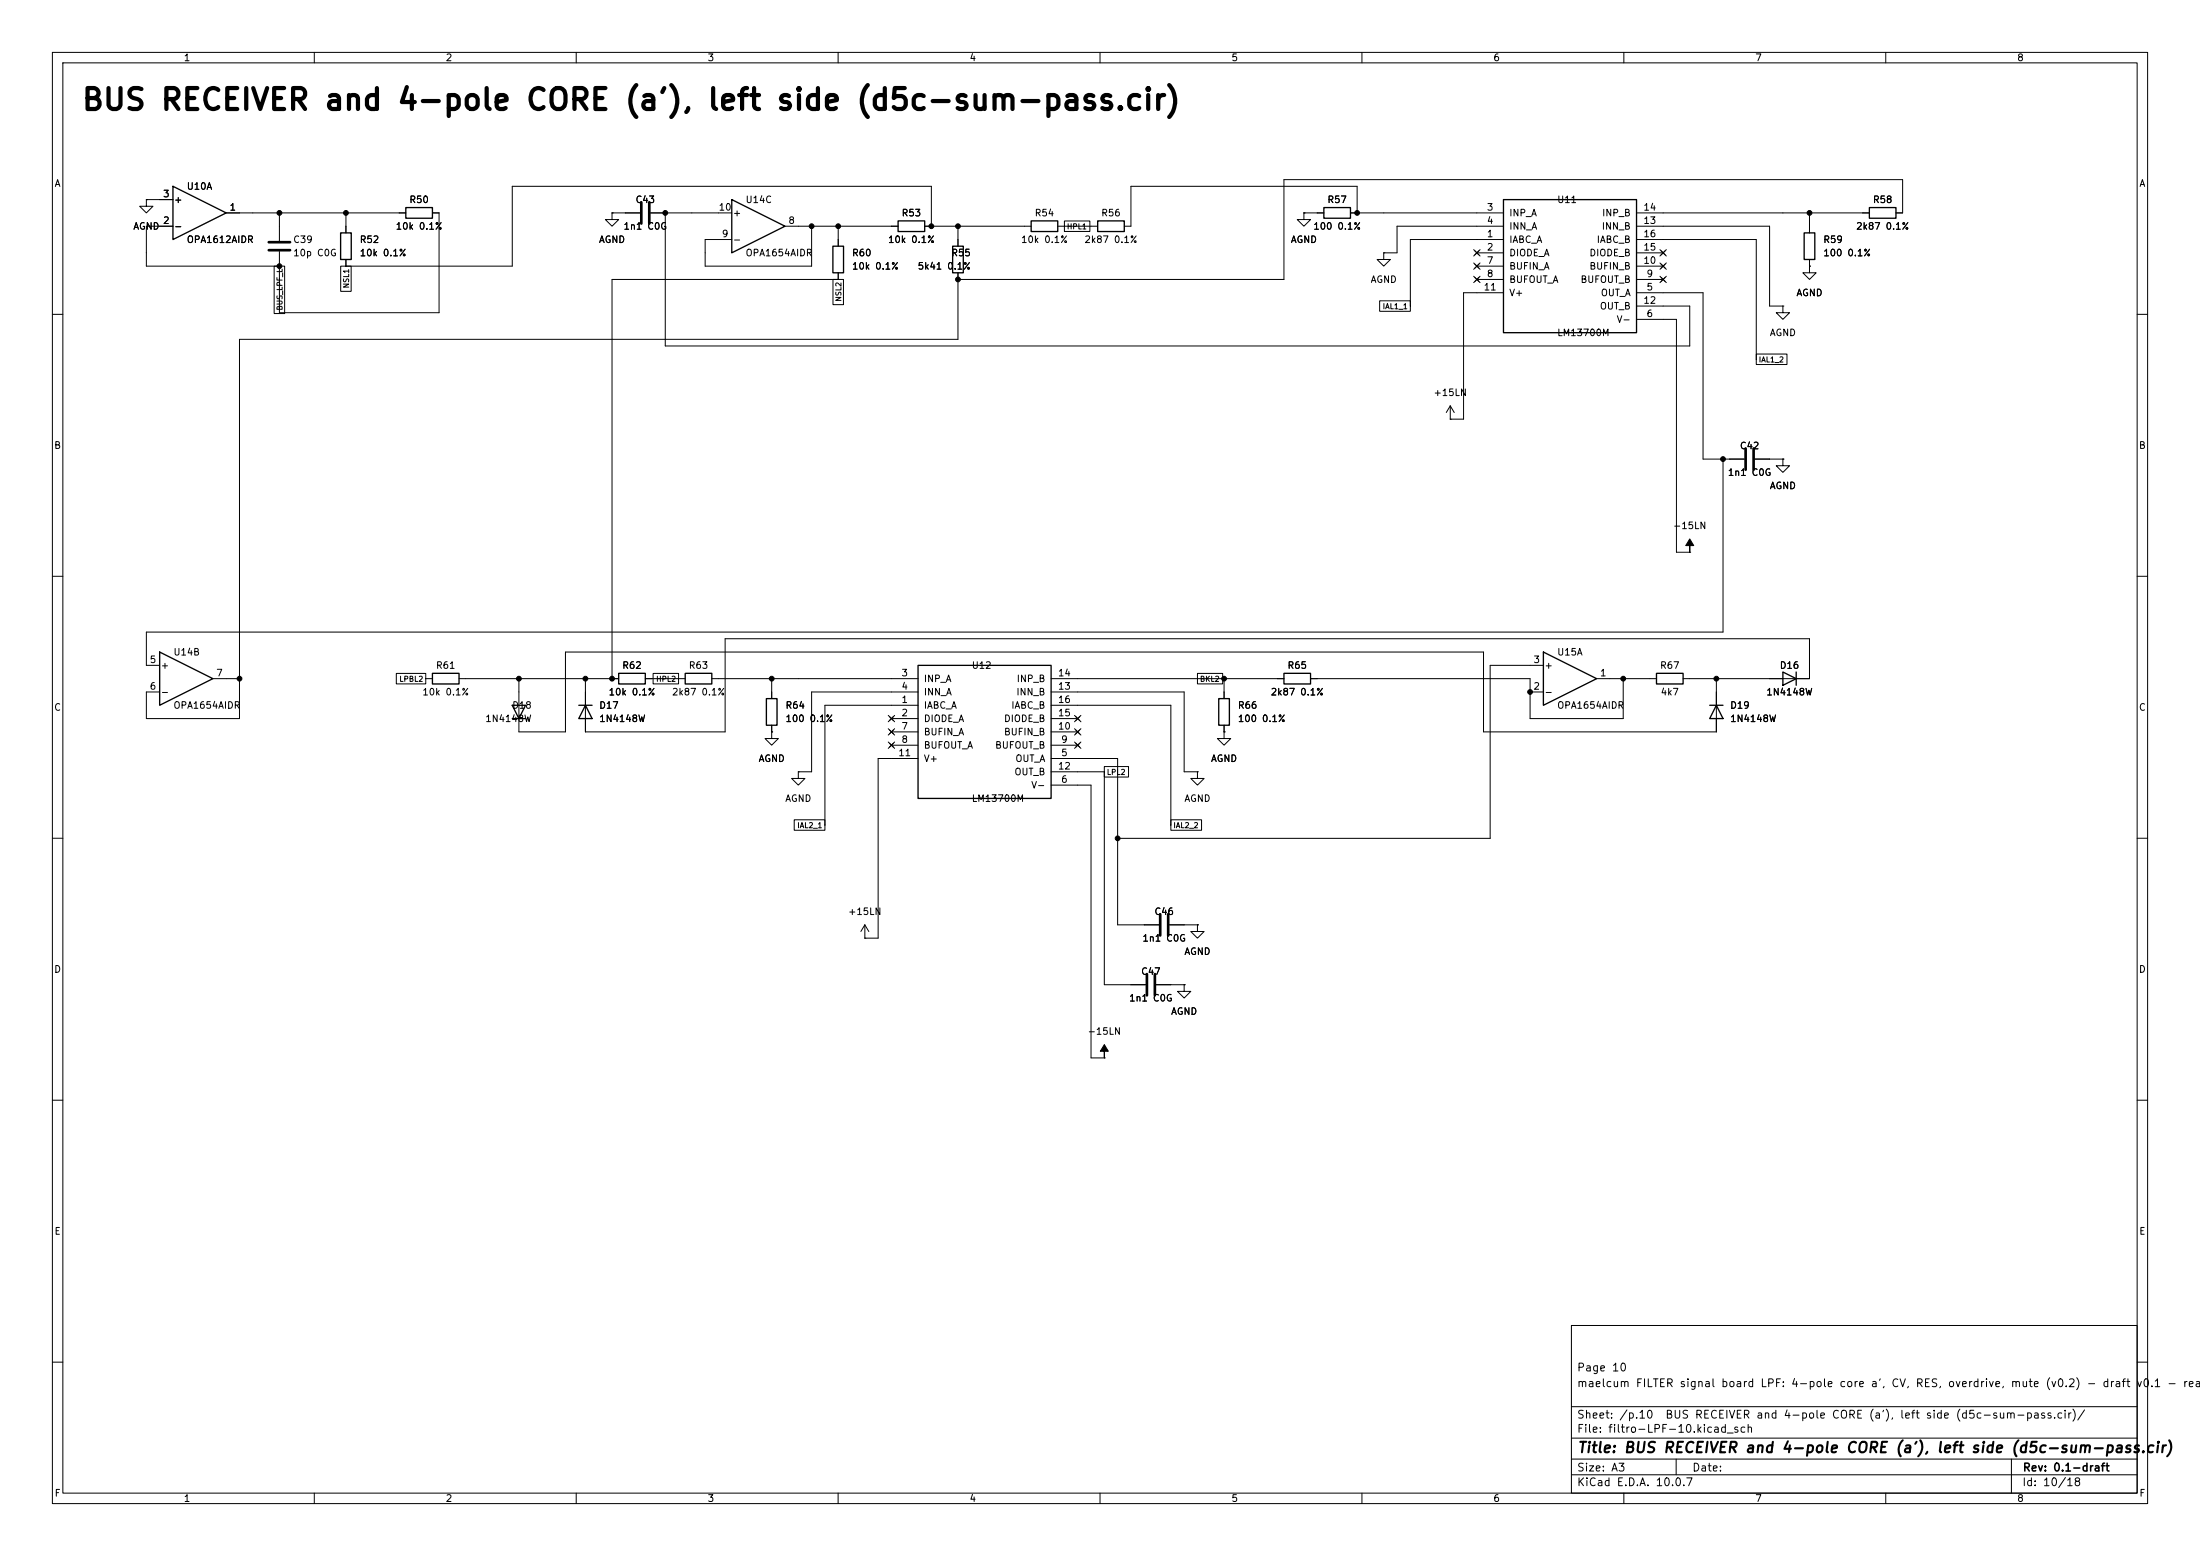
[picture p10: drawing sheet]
<svg xmlns="http://www.w3.org/2000/svg" width="420mm" height="297mm" viewBox="0 0 420 297" stroke-linecap="round" stroke-linejoin="round" font-family="sans-serif">
<g fill="none" stroke="#000" stroke-width=".19">
<path d="M10 10h400v277h-400zM12 12h396v273h-396zM60 10v2M110 10v2M160 10v2M210 10v2M260 10v2M310 10v2M360 10v2M27.9 38.1v1.3h1.3l-1.3 1.2-1.2-1.2h1.2M27.9 38.1h.1M27.9 38.1h5.1"/>
<path d="M33 43.2h-5.1v7.6h25.4M43.2 40.6h34.3M52.3 50.8h2v9.1h-2zM53.3 40.6v5.4M65 50.8h2v4.8h-2zM66 40.6v3.9M66 49.5v1.3M82.5 40.6h1.3v19.1h-30.5v-11.7M116.8 40.6v1.3h1.3l-1.3 1.3-1.2-1.3h1.2M116.8 40.6h.1M116.8 40.6h5.4M124.2 40.6h15.5"/>
<path d="M127 40.6v25.4h195.6v-7.6h-10.2M149.9 43.2h21.5M154.9 43.2v7.6h-20.3v-5.1h5.1M159 53.3h2v4.9h-2zM160 43.2v3.8M160 52.1v1.2M160 53.3h-43.2v76.2M176.5 43.2h20.3M177.8 43.2v-7.6h-80v15.2h-31.8M182.9 43.2v3.8M182.9 52.1v12.7h-137.2v72.4h-17.8v-5.1h2.6M201.9 43.2h7.6"/>
<path d="M203.2 42.2h4.9v2h-4.9zM248.9 40.6v1.3h1.3l-1.3 1.3-1.3-1.3h1.3M248.9 40.6h.1M248.9 40.6h3.8M257.8 40.6h29.2M259.1 40.6v-5h-43.2v7.6h-1.3M263.4 57.4h5.8v2h-5.8zM264.2 48.3v1.2h1.2l-1.2 1.3-1.3-1.3h1.3M264.2 48.3h.1M281.3 47.7l1.2 1.2M281.3 50.2l1.2 1.2M281.3 52.7l1.2 1.2"/>
<path d="M281.9 48.3h5.1M281.9 50.8h5.1M281.9 53.3h5.1M282.5 47.7l-1.2 1.2M282.5 50.2l-1.2 1.2M282.5 52.7l-1.2 1.2M287 43.2h-20.3v5.1h-2.5M287 45.7h-17.8v12.7M287 55.9h-7.6v24.1h-2.5M312.4 40.6h44.5M312.4 43.2h25.4v15.2h2.6M312.4 45.7h22.9v22.9"/>
<path d="M312.4 55.9h12.7v31.7h7.9M312.4 48.3h5.1M312.4 50.8h5.1M312.4 53.3h5.1M316.9 52.7l1.2 1.2M316.9 50.2l1.2 1.2M316.9 47.7l1.2 1.2M318.1 52.7l-1.2 1.2M318.1 50.2l-1.2 1.2M318.1 47.7l-1.2 1.2M340.4 58.4v1.3h1.2l-1.2 1.3-1.3-1.3h1.3M340.4 58.4h.1"/>
<path d="M345.4 50.8v1.3h1.3l-1.3 1.2-1.2-1.2h1.2M345.4 50.8h.1M345.4 40.6v3.9M345.4 49.5v1.3M361.9 40.6h1.3v-6.3h-118.1v19h-62.2M10 60h2M276.9 77.5l-.8 1.2M276.9 77.5l.7 1.2M276.9 77.5v2.5M312.4 61h7.6v44.4h2.6M335.3 67.6h5.8v2h-5.8zM408 60h2"/>
<path d="M276.9 80h.1M328.9 87.6v33.1h-301v6.3h2.6M335 87.6h5.4M340.4 87.6v1.3h1.2l-1.2 1.3-1.3-1.3h1.3M340.4 87.6h.1M10 110h2M322.6 105.4h.1M408 110h2M40.6 129.5h5.1M75.7 128.5h5.6v2h-5.6zM81.3 129.5h1.2M87.6 129.5h30.5"/>
<path d="M99.1 129.5v10.2h8.8v-15.2h175.3v15.2h44.5v-10.2M111.8 129.5v10.2h26.6v-17.8h207v7.6h-24.1M123.2 129.5h7.6M124.7 128.5h4.8v2h-4.8zM135.9 129.5h39.4M147.3 139.7v1.3h1.3l-1.3 1.2-1.3-1.2h1.3M147.3 139.7h.1M147.3 129.5v3.9M147.3 138.4v1.3M169.6 136.6l1.2 1.2M169.6 139.1l1.2 1.2M170.2 137.2h5.1"/>
<path d="M170.2 139.7h5.1M170.8 136.6l-1.2 1.2M170.8 139.1l-1.2 1.2M175.3 132.1h-20.4v15.2h-2.5M175.3 134.6h-17.8v22.9M200.7 129.5h44.4M200.7 132.1h25.4v15.2h2.5M200.7 134.6h22.8v22.9M200.7 137.2h5M200.7 139.7h5M205.1 139.1l1.2 1.2M205.1 136.6l1.2 1.2"/>
<path d="M206.3 139.1l-1.2 1.2M206.3 136.6l-1.2 1.2M228.6 128.5h4.8v2h-4.8zM233.7 139.7v1.3h1.2l-1.2 1.2-1.3-1.2h1.3M233.7 139.7h.1M233.7 129.5v3.9M233.7 138.4v1.3M250.2 129.5h41.9v7.7h17.8v-7.7M292.1 132.1h2.5M294.6 127h-10.1v33h-71.1M304.8 129.5h11.4M10 160h2"/>
<path d="M151.6 156.5h5.9v2h-5.9zM152.4 147.3v1.3h1.3l-1.3 1.3-1.3-1.3h1.3M152.4 147.3h.1M169.6 141.6l1.2 1.2M170.2 142.2h5.1M170.8 141.6l-1.2 1.2M175.3 144.8h-7.7v34.3h-2.5M200.7 144.8h12.7v31.7h7.8M200.7 149.9h7.6v52h2.5M200.7 142.2h5M200.7 147.3h10.1M205.1 141.6l1.2 1.2"/>
<path d="M206.3 141.6l-1.2 1.2M210.8 146.3h4.6v2h-4.6zM210.8 147.3v40.7h7.9M223.5 156.5h5.9v2h-5.9zM228.6 147.3v1.3h1.3l-1.3 1.3-1.3-1.3h1.3M228.6 147.3h.1M408 160h2M165.1 179.1h.1M165.1 176.5l-.8 1.3M165.1 176.5l.8 1.3M165.1 176.5v2.6M223.3 176.5h5.3"/>
<path d="M228.6 176.5v1.3h1.3l-1.3 1.3-1.3-1.3h1.3M228.6 176.5h.1M220.7 188h5.4M226.1 188v1.2h1.2l-1.2 1.3-1.3-1.3h1.3M226.1 188h.1M10 210h2M210.8 201.9h.1M408 210h2M300 253h108v32h-108zM10 260h2M300 278.5h108M300 274.5h108"/>
<path d="M300 268.5h108M320 278.5v3M384 278.5v6.5M408 260h2M60 285v2M110 285v2M160 285v2M210 285v2M260 285v2M300 281.5h108M310 285v2M360 285v2"/>
</g>
<path d="M122.4 38.6v4.1M124 38.6v4.1M51.3 46.2h4.1M51.3 47.8h4.1M333.2 85.6v4.1M334.8 85.6v4.1M221.5 174.5v4.1M223 174.5v4.1M218.9 185.9v4.1M220.5 185.9v4.1" fill="none" stroke="#000" stroke-width=".51"/>
<g fill="none" stroke="#000" stroke-width=".25">
<path d="M33 35.6l10.2 5-10.2 5.1zM77.5 39.6h5v2.1h-5zM139.7 38.1l10.2 5.1-10.2 5.1zM252.7 39.6h5.1v2.1h-5.1zM287 38.1h25.4v25.4h-25.4zM356.9 39.6h5v2.1h-5zM65 44.5h2.1v5h-2.1zM159 47h2v5.1h-2zM171.4 42.2h5.1v2h-5.1zM181.9 47h2v5.1h-2zM196.8 42.2h5.1v2h-5.1zM209.5 42.2h5.1v2h-5.1z"/>
<path d="M344.4 44.5h2.1v5h-2.1zM30.5 124.5l10.1 5-10.1 5.1zM82.5 128.5h5.1v2.1h-5.1zM97.8 134.6h2.5l-1.2 2.6zM97.8 137.2h2.5M110.5 134.6h2.5M111.8 134.6l1.2 2.6h-2.5zM118.1 128.5h5.1v2.1h-5.1zM130.8 128.5h5.1v2.1h-5.1zM146.3 133.4h2v5h-2zM175.3 127h25.4v25.4h-25.4zM232.7 133.4h2v5h-2z"/>
<path d="M245.1 128.5h5.1v2.1h-5.1zM294.6 124.5l10.2 5-10.2 5.1zM316.2 128.5h5.1v2.1h-5.1zM326.4 134.6h2.5M327.7 134.6l1.2 2.6h-2.5zM340.4 128.3l2.5 1.2-2.5 1.3zM342.9 128.3v2.5"/>
</g>
<g fill="#000" stroke="#000" stroke-width=".19">
<path d="M322.6 102.9l.7 1.2h-.7v1.3v-1.3h-.8zM210.8 199.4l.8 1.3h-.8v1.2v-1.2h-.7z"/>
<circle cx="53.3" cy="40.6" r=".46"/>
<circle cx="53.3" cy="50.8" r=".46"/>
<circle cx="66" cy="40.6" r=".46"/>
<circle cx="127" cy="40.6" r=".46"/>
<circle cx="154.9" cy="43.2" r=".46"/>
<circle cx="160" cy="43.2" r=".46"/>
<circle cx="177.8" cy="43.2" r=".46"/>
<circle cx="182.9" cy="43.2" r=".46"/>
<circle cx="182.9" cy="53.3" r=".46"/>
<circle cx="259.1" cy="40.6" r=".46"/>
<circle cx="345.4" cy="40.6" r=".46"/>
<circle cx="328.9" cy="87.6" r=".46"/>
<circle cx="45.7" cy="129.5" r=".46"/>
<circle cx="99.1" cy="129.5" r=".46"/>
<circle cx="111.8" cy="129.5" r=".46"/>
<circle cx="116.8" cy="129.5" r=".46"/>
<circle cx="147.3" cy="129.5" r=".46"/>
<circle cx="233.7" cy="129.5" r=".46"/>
<circle cx="292.1" cy="132.1" r=".46"/>
<circle cx="309.9" cy="129.5" r=".46"/>
<circle cx="327.7" cy="129.5" r=".46"/>
<circle cx="213.4" cy="160" r=".46"/>
</g>
<text font-size="4" x="15.4" y="22">BUS RECEIVER and 4-pole CORE (a'), left side (d5c-sum-pass.cir)</text>
<text font-size="2" x="301" y="277.8">Title: BUS RECEIVER and 4-pole CORE (a'), left side (d5c-sum-pass.cir)</text>
<g font-size="1.5">
<text x="300.9" y="262.1">Page 10</text>
<text x="300.9" y="265.1">maelcum FILTER signal board LPF: 4-pole core a', CV, RES, overdrive, mute (v0.2) - draft v0.1 - read</text>
<text x="300.9" y="273.8">File: filtro-LPF-10.kicad_sch</text>
<text x="300.9" y="271.1">Sheet: /p.10</text>
<text x="317.8" y="271.1">BUS RECEIVER and 4-pole CORE (a'), left side (d5c-sum-pass.cir)/</text>
<text x="300.9" y="281.2">Size: A3</text>
<text x="322.9" y="281.2">Date:</text>
<text x="386" y="281.2">Rev: 0.1-draft</text>
<text x="300.9" y="284">KiCad E.D.A. 10.0.7</text>
<text x="385.9" y="284">Id: 10/18</text>
</g>
<g font-size="1.3">
<text x="35" y="12">1</text>
<text x="85" y="12">2</text>
<text x="135" y="12">3</text>
<text x="185" y="12">4</text>
<text x="235" y="12">5</text>
<text x="285" y="12">6</text>
<text x="335" y="12">7</text>
<text x="385" y="12">8</text>
<text x="10.3" y="36">A</text>
<text x="408.3" y="36">A</text>
<text x="31" y="38">3</text>
<text x="33.1" y="39.1">+</text>
<text x="35.5" y="36.5">U10A</text>
<text x="43.7" y="40.5">1</text>
<text x="78" y="39.1">R50</text>
<text x="121.2" y="39.1">C43</text>
<text x="137.1" y="40.5">10</text>
<text x="139.8" y="41.6">+</text>
<text x="142.2" y="39.1">U14C</text>
<text x="172" y="41.6">R53</text>
<text x="197.4" y="41.6">R54</text>
<text x="210.1" y="41.6">R56</text>
<text x="253.3" y="39.1">R57</text>
<text x="283.7" y="40.5">3</text>
<text x="288" y="41.6">INP_A</text>
<text x="297.2" y="39.1">U11</text>
<text x="305.7" y="41.6">INP_B</text>
<text x="313.6" y="40.5">14</text>
<text x="357.4" y="39.1">R58</text>
<text x="25.3" y="44.1">AGND</text>
<text x="31" y="43">2</text>
<text x="33.1" y="44.1">-</text>
<text x="35.5" y="46.7">OPA1612AIDR</text>
<text x="55.9" y="46.7">C39</text>
<text x="68.6" y="46.7">R52</text>
<text x="75.4" y="44.1">10k 0.1%</text>
<text x="114.2" y="46.7">AGND</text>
<text x="118.9" y="44.1">1n1 C0G</text>
<text x="137.7" y="45.6">9</text>
<text x="139.8" y="46.7">-</text>
<text x="150.4" y="43">8</text>
<text x="169.4" y="46.7">10k 0.1%</text>
<text x="194.8" y="46.7">10k 0.1%</text>
<text x="206.9" y="46.7">2k87 0.1%</text>
<text x="246.3" y="46.7">AGND</text>
<text x="250.6" y="44.1">100 0.1%</text>
<text x="283.7" y="45.6">1</text>
<text x="283.7" y="43">4</text>
<text x="288" y="46.7">IABC_A</text>
<text x="288" y="44.1">INN_A</text>
<text x="304.7" y="46.7">IABC_B</text>
<text x="305.7" y="44.1">INN_B</text>
<text x="313.6" y="43">13</text>
<text x="313.6" y="45.6">16</text>
<text x="348" y="46.7">R59</text>
<text x="354.2" y="44.1">2k87 0.1%</text>
<text x="55.9" y="49.2">10p C0G</text>
<text x="68.6" y="49.2">10k 0.1%</text>
<text x="142.2" y="49.2">OPA1654AIDR</text>
<text x="162.5" y="49.2">R60</text>
<text x="162.5" y="51.8">10k 0.1%</text>
<text x="175.1" y="51.8">5k41 0.1%</text>
<text x="181.5" y="49.2">R55</text>
<text x="283.7" y="48.1">2</text>
<text x="283.7" y="50.7">7</text>
<text x="283.7" y="53.2">8</text>
<text x="288" y="49.2">DIODE_A</text>
<text x="288" y="51.8">BUFIN_A</text>
<text x="303.3" y="51.8">BUFIN_B</text>
<text x="303.3" y="49.2">DIODE_B</text>
<text x="313.6" y="50.7">10</text>
<text x="313.6" y="48.1">15</text>
<text x="314.2" y="53.2">9</text>
<text x="348" y="49.2">100 0.1%</text>
<text x="261.6" y="54.3">AGND</text>
<text x="283.1" y="55.7">11</text>
<text x="288" y="54.3">BUFOUT_A</text>
<text x="288" y="56.8">V+</text>
<text x="301.6" y="54.3">BUFOUT_B</text>
<text x="305.3" y="59.4">OUT_B</text>
<text x="305.5" y="56.8">OUT_A</text>
<text x="313.6" y="58.3">12</text>
<text x="314.2" y="55.7">5</text>
<text x="342.8" y="56.8">AGND</text>
<text x="297.2" y="64.5">LM13700M</text>
<text x="308.5" y="61.9">V-</text>
<text x="314.2" y="60.8">6</text>
<text x="337.8" y="64.5">AGND</text>
<text x="273.6" y="75.9">+15LN</text>
<text x="10.2" y="86">B</text>
<text x="332" y="86.1">C42</text>
<text x="408.2" y="86">B</text>
<text x="329.7" y="91.1">1n1 C0G</text>
<text x="337.8" y="93.7">AGND</text>
<text x="319.3" y="101.3">-15LN</text>
<text x="33" y="125.4">U14B</text>
<text x="297.2" y="125.4">U15A</text>
<text x="28.5" y="126.9">5</text>
<text x="28.5" y="131.9">6</text>
<text x="30.6" y="128">+</text>
<text x="41.2" y="129.4">7</text>
<text x="83.1" y="128">R61</text>
<text x="118.7" y="128">R62</text>
<text x="131.4" y="128">R63</text>
<text x="172" y="129.4">3</text>
<text x="172" y="131.9">4</text>
<text x="176.2" y="130.5">INP_A</text>
<text x="185.4" y="128">U12</text>
<text x="194" y="130.5">INP_B</text>
<text x="201.9" y="131.9">13</text>
<text x="201.9" y="129.4">14</text>
<text x="245.7" y="128">R65</text>
<text x="292.6" y="131.9">2</text>
<text x="292.6" y="126.9">3</text>
<text x="294.7" y="128">+</text>
<text x="305.3" y="129.4">1</text>
<text x="316.8" y="128">R67</text>
<text x="339.7" y="128">D16</text>
<text x="10.2" y="136">C</text>
<text x="30.6" y="133">-</text>
<text x="33" y="135.6">OPA1654AIDR</text>
<text x="80.5" y="133">10k 0.1%</text>
<text x="97.7" y="135.6">D18</text>
<text x="114.3" y="135.6">D17</text>
<text x="116.1" y="133">10k 0.1%</text>
<text x="128.2" y="133">2k87 0.1%</text>
<text x="149.8" y="135.6">R64</text>
<text x="172" y="134.5">1</text>
<text x="172" y="137">2</text>
<text x="176.2" y="135.6">IABC_A</text>
<text x="176.2" y="133">INN_A</text>
<text x="192.9" y="135.6">IABC_B</text>
<text x="193.9" y="133">INN_B</text>
<text x="201.9" y="137">15</text>
<text x="201.9" y="134.5">16</text>
<text x="236.2" y="135.6">R66</text>
<text x="242.5" y="133">2k87 0.1%</text>
<text x="294.7" y="133">-</text>
<text x="297.2" y="135.6">OPA1654AIDR</text>
<text x="316.9" y="133">4k7</text>
<text x="330.2" y="135.6">D19</text>
<text x="337.1" y="133">1N4148W</text>
<text x="408.2" y="136">C</text>
<text x="92.5" y="138.1">1N4148W</text>
<text x="114.3" y="138.1">1N4148W</text>
<text x="149.8" y="138.1">100 0.1%</text>
<text x="172" y="139.6">7</text>
<text x="172" y="142.1">8</text>
<text x="176.2" y="138.1">DIODE_A</text>
<text x="176.2" y="140.7">BUFIN_A</text>
<text x="176.2" y="143.2">BUFOUT_A</text>
<text x="189.9" y="143.2">BUFOUT_B</text>
<text x="191.6" y="140.7">BUFIN_B</text>
<text x="191.6" y="138.1">DIODE_B</text>
<text x="201.9" y="139.6">10</text>
<text x="202.5" y="142.1">9</text>
<text x="236.2" y="138.1">100 0.1%</text>
<text x="330.2" y="138.1">1N4148W</text>
<text x="144.7" y="145.7">AGND</text>
<text x="171.4" y="144.6">11</text>
<text x="176.2" y="145.7">V+</text>
<text x="193.6" y="148.3">OUT_B</text>
<text x="193.7" y="145.7">OUT_A</text>
<text x="201.9" y="147.2">12</text>
<text x="202.5" y="144.6">5</text>
<text x="202.5" y="149.7">6</text>
<text x="231.1" y="145.7">AGND</text>
<text x="149.8" y="153.4">AGND</text>
<text x="185.4" y="153.4">LM13700M</text>
<text x="196.8" y="150.8">V-</text>
<text x="226" y="153.4">AGND</text>
<text x="161.8" y="175">+15LN</text>
<text x="220.3" y="175">C46</text>
<text x="10.2" y="186">D</text>
<text x="218" y="180">1n1 C0G</text>
<text x="226" y="182.6">AGND</text>
<text x="408.2" y="186">D</text>
<text x="215.4" y="191.5">1n1 C0G</text>
<text x="217.7" y="186.4">C47</text>
<text x="207.5" y="197.8">-15LN</text>
<text x="223.5" y="194">AGND</text>
<text x="10.3" y="236">E</text>
<text x="408.3" y="236">E</text>
<text x="10.3" y="286">F</text>
<text x="35" y="287">1</text>
<text x="85" y="287">2</text>
<text x="135" y="287">3</text>
<text x="185" y="287">4</text>
<text x="235" y="287">5</text>
<text x="285" y="287">6</text>
<text x="335" y="287">7</text>
<text x="385" y="287">8</text>
<text x="408.3" y="286">F</text>
</g>
<g font-size="1">
<text x="203.6" y="44">HPL1</text>
<text x="54.2" y="59.4" transform="rotate(-90 54.2 59.4)">BUS_LPF_L</text>
<text x="66.9" y="55.1" transform="rotate(-90 66.9 55.1)">NSL1</text>
<text x="160.8" y="57.7" transform="rotate(-90 160.8 57.7)">NSL2</text>
<text x="263.9" y="59.2">IAL1_1</text>
<text x="335.7" y="69.4">IAL1_2</text>
<text x="76.1" y="130.4">LPBL2</text>
<text x="125.2" y="130.4">HPL2</text>
<text x="229" y="130.4">BKL2</text>
<text x="211.2" y="148.1">LPL2</text>
<text x="152.1" y="158.3">IAL2_1</text>
<text x="223.9" y="158.3">IAL2_2</text>
</g>
</svg>
